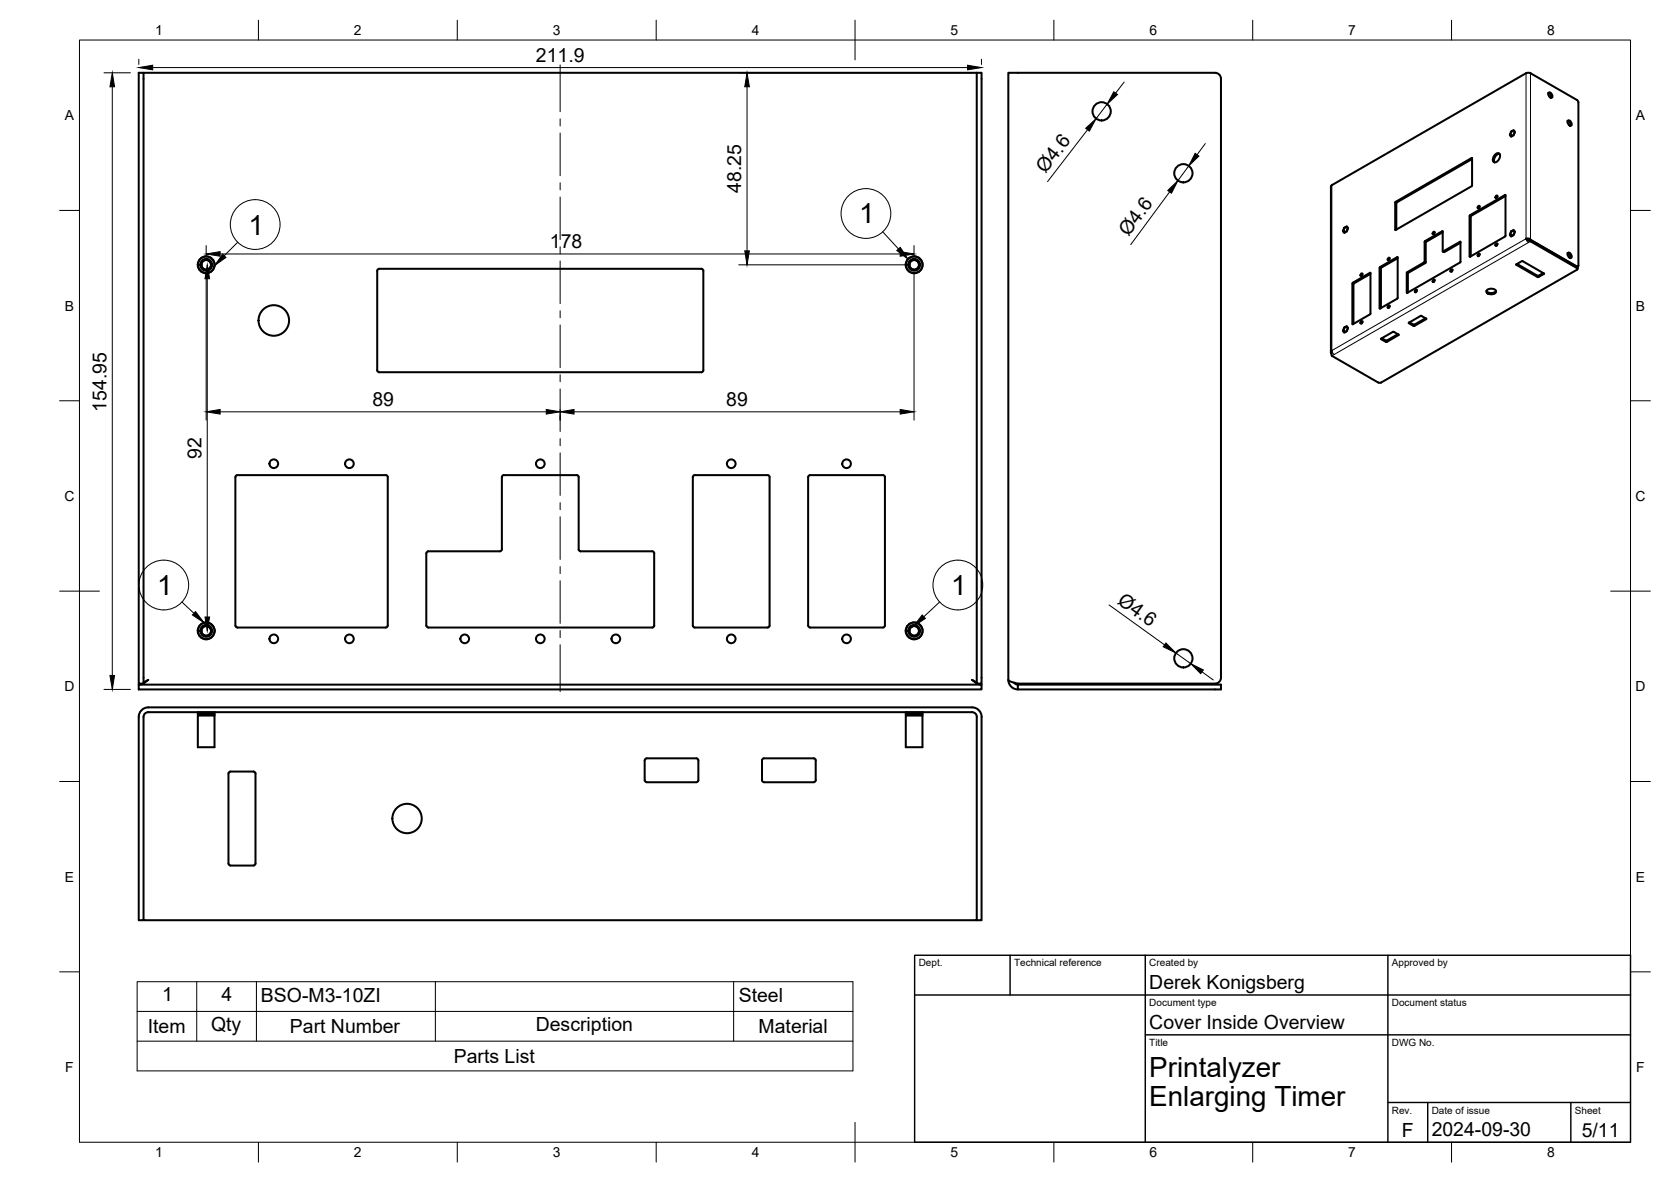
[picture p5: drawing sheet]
<svg xmlns="http://www.w3.org/2000/svg" width="420mm" height="297mm" viewBox="0 0 420 297" stroke-linecap="round" stroke-linejoin="round" font-family="sans-serif">
<!-- layer: Visible -->
<g fill="none" stroke="#000" stroke-width=".51">
<path d="M34.9 18.3h1.2v153.5h-1.2zM36.1 18.3h209.5M245.6 18.3h1.2v153.5h-1.2zM253.5 18.3h52a1.49 1.49 0 0 1 1.5 1.5v150.5a1.49 1.49 0 0 1-1.5 1.5h-49.6a4.3 4.3 0 0 1-2.4-.9zM370.1 40l-19 11.1M376 38.8a.67 .67 0 0 1 1.1 0 1.56 1.56 0 0 1-1.5 2 1.43 1.43 0 0 1 .4-2zM377 38.6a1.62 1.62 0 0 0-1.2 2.2M379.9 33.1l.7-.4 .3 .5-.3 .8-.7 .4-.3-.5zM380.1 33.1l.4-.2a.71 .71 0 0 1 .1 .8 .71 .71 0 0 1-.7 .4l-.1-.5zM389.3 23.4l.6 .4 .1 .8M389.3 23.3a.79 .79 0 0 1 .9 .4 .79 .79 0 0 1-.1 .9l-.7-.5zM394.1 30.4l.6 .5 .2 .7"/>
<path d="M394.2 30.3a.79 .79 0 0 1 .8 .4 .79 .79 0 0 1-.1 .9l-.6-.5zM334.9 46.5l48.8-28.1 .9-.1 11.9 6.8 .3 .4 .1 41.3-.2 .2h-.2M334.9 46.5l-.2 .3-.1 41.8M338 57.2l.6-.3 .4 .4-.4 .9-.6 .4-.3-.5zM338.1 57.3l.5-.2a.71 .71 0 0 1 .1 .8 .71 .71 0 0 1-.8 .3v-.5zM351.1 51.1v6.6M360.3 58.4l.3-.2 .1 .2-.4 .5-.1-.2zM360.7 58.4l-.2 .5M362.8 58.4l-4.2 2.4M369.5 54.3v10.1M369.5 54.3l9-5.3v10.3M370 46.8l.1-7.1-19.2 11v7.1l19.1-11"/>
<path d="M371.7 51.9l.2-.2 .2 .2-.4 .5-.2-.2zM372 51.9l-.2 .4M376.1 49.3l.3-.2 .1 .2-.4 .5-.1-.2zM376.5 49.3l-.2 .5M378.5 59.2l-9 5.2M378.5 49.3l-8.7 5v10.1M379.9 58.2l.7-.4 .3 .4-.3 .9-.7 .4-.3-.5zM380.1 58.2l.4-.2a.71 .71 0 0 1 .1 .8 .71 .71 0 0 1-.7 .3l-.1-.5zM383.7 60l1.1 .6M383.7 60l1.1 .3M383.7 60h.6l.5 .2M94.9 67.8l.4-.3 81.3 .1 .2 .5v25.2l-.4 .2h-81.3l-.3-.4z"/>
<path d="M340 71.3v10.1M340.1 71.2l4.5-2.7v10.3M342.2 68.8l.3-.1 .1 .2-.4 .5-.1-.2zM342.6 68.9l-.3 .4M344.6 78.8l-4.5 2.6M344.6 68.8l-4.2 2.5-.1 10.1M346.9 67.3v10.2M346.9 67.3l4.5-2.7v10.4l-4.4 2.5M346.9 77.5h.1M347.2 67.4v10.1M349 76.9l.3-.2 .1 .2-.4 .5-.1-.2zM349 64.9l.3-.2 .1 .2-.4 .5-.1-.2z"/>
<path d="M349.4 76.9l-.2 .5M349.4 64.9l-.2 .5M351.4 64.9l-4.2 2.6M354 68.8v4.7M354.1 68.6l-.1 .1M355.9 72.9l.2-.1 .2 .2-.4 .5-.2-.2zM356.3 73l-.3 .4M358.4 80l-2.7 1.6-1.3-.6M358.5 61v4.9M358.5 65.9l-4.4 2.6M358.6 60.7l-.1 .2M360.3 70.4l.3-.2 .1 .2-.4 .5-.1-.2z"/>
<path d="M360.7 70.4l-.2 .4M362.8 63.2l.4 .1M362.9 63.2l-.2-5.1-4.5 2.6-.1 5.2M364.8 67.8l.3-.2 .1 .2-.4 .5-.1-.2zM365.2 67.8l-.2 .5M367.1 60.8l-4.2 2.4M367.1 60.7l.1 .1M367.2 60.8l-.1 5.2-13.3 7.6v-5.1l4.3-2.6M367.2 61l-4 2.4M371.7 63.9l.2-.2 .2 .2-.4 .5-.2-.2zM372 63.9l-.2 .4M373.8 73.1a1.6 1.6 0 0 0 2.4 0"/>
<path d="M373.8 73a1.53 1.53 0 0 1 2.4 .3 1.43 1.43 0 0 1-2.5 0zM376.1 61.3l.3-.2 .1 .2-.4 .5-.1-.2zM376.5 61.3l-.2 .4M381.3 66.4l1.5-.8 5.5 3.2-1.5 .8M381.3 66.6l5.3 3M381.3 66.4v.1M381.4 66.3l5.2 3M384 60.2l.4 .1M384.7 60.3l.1-.1 11.7 6.8M384.8 60.3l11.9 6.9M384.8 60.3v.3l11.7 6.8 .2 .2-49.4 28.5M386.6 69.3h.2"/>
<path d="M386.6 69.6h.2M388 68.6l-1.2 .7M394.1 63.6l.6 .5 .2 .8M394.2 63.6a.79 .79 0 0 1 .8 .3 .79 .79 0 0 1-.1 1l-.6-.5zM396.7 67.3v.3M396.8 67l-.2 .1M334.8 88.9l-.2-.4 .3-.4v1.3l11.7 6.7M338 82.3l.6-.4 .4 .5-.4 .9-.6 .3-.3-.5zM338.1 82.4l.5-.3a.71 .71 0 0 1 .1 .9 .71 .71 0 0 1-.8 .3v-.5zM342.2 80.8l.3-.1 .1 .2-.4 .4-.1-.2zM342.6 80.9l-.3 .4M346.6 96.1h.7"/>
<path d="M348.5 85.9h.2M350.2 83.4l-2.9 1.7 1.2 .8M350.2 83.4l1.4 .7M351.5 84l-2.8 1.6-1.2-.6M351.6 84.2l-2.9 1.7M351.7 84.1v.1M354.2 81.1l3.1-1.7 1.3 .7-3.1 1.8-1.3-.7M354.2 81.1v.1M59.2 119.9v37.3M59.7 119.4h37.3M59.7 119.4l-.3 .1-.2 .4M97 119.4l.2 .1 .3 .4-.1 37.6-.4 .2h-37.3l-.4-.2-.1-.3"/>
<path d="M126.7 119.4h18.3M126.7 119.4l-.4 .2-.1 .3v18.1l-.3 .5h-.2M145 119.4l.3 .1 .2 .4v18.2l.2 .4h.3M174.7 119.4h18.3M174.7 119.4l-.4 .2-.1 .3v37.3l.1 .3 .4 .2h18.3l.4-.2 .1-37.6-.2-.4-.3-.1M203.7 119.4h18.3M203.7 119.4l-.2 .1-.3 .4v37.3l.1 .3 .4 .2h18.3l.4-.2 .1-37.6-.1-.3-.4-.2M107.2 139.1v18.1M125.7 138.5h-18l-.4 .3-.1 .2M146 138.5h18l.4 .3 .1 18.4-.2 .4-56.6 .1-.4-.2-.1-.3M34.9 172h211.9v1.3h-211.9zM35.9 171.8l-1 .2"/>
<path d="M36.1 171.7l1.2-.8-1 .6-.2 .3M49.7 179.8h4.2v8h-4.2zM49.7 179.3h4.2v.3h-4.2zM49.7 179h4.2M49.8 179.1v.2M49.8 179.6v.2M53.8 179.1v.2M53.8 179.6v.2M227.8 179.8h4.1v8h-4.1zM227.8 179.3h4.1v.3h-4.1zM227.8 179h4.1M227.9 179.1v.2"/>
<path d="M227.9 179.6v.2M231.8 179.1v.2M231.8 179.6v.2M245.6 171.7l-1.2-.8 .8 .4 .4 .5M245.8 171.8l1 .2M253.5 170.9a2.42 2.42 0 0 0 2.4 2.4M255 171.5l.4 .4 .5 .1M255.9 172h51.1v1.3h-51.1zM57.4 194.4v22.6l.5 .5h5.8l.5-.3v-22.8M57.4 194.4l.1-.3 .4-.2h5.8l.3 .1 .2 .4M175.1 190.6h-12.5h-.2l-.3 .5v5l.3 .4 12.7 .1M175.1 190.6h.3l.2 .5v5l-.2 .4-.3 .1"/>
<path d="M191.7 190.8l.4-.2h12.8l.2 .5-.1 5.2-.4 .3-12.8-.1-.2-.4zM246.8 180.2a2.4 2.4 0 0 0-2.4-2.4h-207.1a2.4 2.4 0 0 0-2.4 2.4v51.1h1.2v-51.1a1.2 1.2 0 0 1 1.2-1.2h207.1a1.17 1.17 0 0 1 1.2 1.2v51.1h1.2v-51.1M36.1 231.2h209.5"/>
<circle cx="277" cy="28" r="2.3"/>
<circle cx="297.6" cy="43.5" r="2.3"/>
<circle cx="51.8" cy="66.5" r="1.2"/>
<circle cx="51.8" cy="66.5" r="1.24"/>
<circle cx="51.8" cy="66.5" r="1.49"/>
<circle cx="51.8" cy="66.5" r="2.11"/>
<circle cx="229.9" cy="66.5" r="1.2"/>
<circle cx="229.9" cy="66.5" r="1.24"/>
<circle cx="229.9" cy="66.5" r="1.49"/>
<circle cx="229.9" cy="66.5" r="2.11"/>
<circle cx="68.8" cy="80.5" r="3.8"/>
<circle cx="68.8" cy="116.5" r="1.09"/>
<circle cx="87.9" cy="116.5" r="1.09"/>
<circle cx="135.9" cy="116.5" r="1.09"/>
<circle cx="183.9" cy="116.5" r="1.09"/>
<circle cx="212.9" cy="116.5" r="1.09"/>
<circle cx="51.8" cy="158.5" r="1.2"/>
<circle cx="51.8" cy="158.5" r="1.24"/>
<circle cx="51.8" cy="158.5" r="1.49"/>
<circle cx="51.8" cy="158.5" r="2.11"/>
<circle cx="229.9" cy="158.5" r="1.2"/>
<circle cx="229.9" cy="158.5" r="1.24"/>
<circle cx="229.9" cy="158.5" r="1.49"/>
<circle cx="229.9" cy="158.5" r="2.11"/>
<circle cx="68.8" cy="160.5" r="1.09"/>
<circle cx="87.9" cy="160.5" r="1.09"/>
<circle cx="116.9" cy="160.5" r="1.09"/>
<circle cx="135.9" cy="160.5" r="1.09"/>
<circle cx="154.8" cy="160.5" r="1.09"/>
<circle cx="183.9" cy="160.5" r="1.09"/>
<circle cx="212.9" cy="160.5" r="1.09"/>
<circle cx="297.6" cy="165.4" r="2.3"/>
<circle cx="102.4" cy="205.7" r="3.7"/>
</g>
<!-- layer: Visible Narrow -->
<g fill="none" stroke="#000" stroke-width=".25">
<path d="M383.7 18.4v41.6l-48.8 28.1v-41.6M384.8 18.4v41.8M370 39.7l.1 .1M350.8 50.9l.3 .2M350.8 57.7l.1 .1M350.9 50.7l.3 .2M362.6 58.1l.2 .1M369.5 54.3l.3 .1M369.6 54.1l.3 .1M378.4 49l.1 .1M383.7 60l.6-.2 .6 .2M383.7 60l.2 .5 .4 .4"/>
<path d="M340 71.3l.3 .1M340.2 71l.2 .2M344.5 68.6h.1M346.9 67.3l.3 .2M346.9 77.5h.1M347 67.1l.3 .2M351.3 64.6l.1 .1M353.7 68.6l.3 .2M353.7 73.5l.1 .1M353.8 68.4l.3 .1M358.1 65.9l.3 .2M358.2 60.8l.3 .2"/>
<path d="M358.2 65.8l.3 .1M358.3 60.6l.3 .2M362.9 63.2l.3 .2M367.1 60.8h.1M369.5 64.4l.1 .1M381.3 66.4v.2M384.8 60.6l-49.9 28.8M386.6 69.3v.3M386.8 69.3v.3M388.2 68.7v.1M396.5 67v.4M396.5 67h.1"/>
<path d="M334.7 88.4l.2-.3 .2 .6 .4 .4M340 81.4l.2 .1M347.3 85.1v.1M348.5 85.6v.3M348.7 85.6v.3M351.6 84.1v.1M354.2 81.1v.1M355.4 81.6v.3M355.6 81.6v.3M358.6 80.1v.1"/>
</g>
<!-- layer: BORDER -->
<g fill="none" stroke="#000" stroke-width=".25">
<path d="M20 10.1h390v276.9h-390zM65 5.1v5M115 5.1v5M165 5.1v5M215 5.1v10M265 5.1v5M315 5.1v5M365 5.1v5M15 52.9h5M410 52.9h5M15 100.7h5M410 100.7h5"/>
<path d="M15 148.6h10M405 148.6h10M15 196.4h5M410 196.4h5M15 244.2h5M410 244.2h5M65 287v5M115 287v5M165 287v5M215 282.1v9.9M265 287v5M315 287v5"/>
<path d="M365 287v5"/>
</g>
<!-- layer: TITLEBLOCK -->
<path d="M230 240.1h180v46.9h-180zM230 250h180M254 240.1v9.9M288 240.1v46.9M349 240.1v46.9M288 260.1h122M349 277.1h61M359 277.1v9.9M395 277.1v9.9" fill="none" stroke="#000" stroke-width=".36"/>
<!-- layer: Parts Lists -->
<path d="M34.5 246.7h180v22.4h-180zM34.5 254.2h180M49.5 246.7v14.9M64.5 246.7v14.9M109.5 246.7v14.9M184.5 246.7v14.9M34.5 261.6h180" fill="none" stroke="#000" stroke-width=".25"/>
<!-- layer: Balloons -->
<g fill="none" stroke="#000" stroke-width=".25">
<circle cx="64.2" cy="56.4" r="6.3"/>
<circle cx="217.7" cy="53.7" r="6.3"/>
<circle cx="41.2" cy="147" r="6.3"/>
<circle cx="240.8" cy="147" r="6.3"/>
</g>
<!-- layer: 0 -->
<path d="M56 63.9l.8 .8-2.9 2.1zM225.5 63l.9-.8 1.9 2.9zM49.2 153.7l2.1 2.8-2.9-2zM231.9 154.5l.8 .9-3 2z" fill="#000" stroke="#000" stroke-width=".25"/>
<path d="M222 58.3l3.9 4.3M59.8 60.9l-3.4 3.4M45.7 151.3l3.1 2.8M236.3 151.3l-4 3.7" fill="none" stroke="#000" stroke-width=".25"/>
<!-- layer: FD_Dimensions -->
<g fill="none" stroke="#000" stroke-width=".25">
<path d="M26.1 18.3h6.7M34.9 14.9v1.3M38.4 17h204.9M185.7 18.3h59M246.8 14.9v1.3M28.2 21.8v147.9M187.8 21.8v41.2M273.5 32.6l-10.1 13M278.4 26.2l-2.8 3.6M282.7 20.6l-2.2 2.8M303.1 36.1l-2.1 2.8M294.1 48.2l-9.8 13.3"/>
<path d="M298.9 41.7l-2.7 3.7M51.8 61.7v2.8M51.8 68.7v36.9M52.1 70v85.1M53.9 66.6h.3M55.4 63.8h170.9M185.7 66.6h42M229.8 61.7v2.8M229.8 68.7v36.9M55.4 103.5h82M140.8 102.9v2.7M144.3 103.5h82"/>
<path d="M53.9 158.5h.3M278.9 152l13.9 10.1M26.1 173.3h6.7M295.7 164.1l3.7 2.7M302.2 168.8l2.9 2.1"/>
</g>
<g fill="#000" stroke="#000" stroke-width=".25">
<path d="M34.9 17l3.5-.6v1.2zM243.3 16.4l3.5 .6-3.5 .6zM28.2 18.3l.6 3.5h-1.2zM187.8 18.3l.6 3.5h-1.1zM273 32.2l2.6-2.4-1.7 3.1zM280.1 23.1l.9 .7-2.6 2.4zM300.5 38.5l1 .7-2.6 2.5zM293.6 47.9l2.6-2.5-1.6 3.2zM52.1 66.6l.6 3.4h-1.2zM51.8 63.8l3.6-.6v1.2zM187.3 63h1.1l-.6 3.6zM226.3 63.2l3.5 .6-3.5 .6z"/>
<path d="M51.8 103.5l3.6-.6v1.2zM137.4 102.9l3.4 .6-3.4 .6zM140.8 103.5l3.5-.6v1.2zM226.3 102.9l3.5 .6-3.5 .6zM51.5 155.1h1.2l-.6 3.4zM27.6 169.7h1.2l-.6 3.6zM293.2 161.6l2.5 2.5-3.2-1.6zM299.4 166.8l3.2 1.6-.7 .9z"/>
</g>
<!-- layer: Smart Centers -->
<g fill="none" stroke="#000" stroke-width=".25">
<path d="M140.8 16.3v11.8M140.8 29.9v1.8M140.8 33.4v10.8M140.8 45.9v1.8M140.8 49.5v10.7M140.8 62v1.8M140.8 65.6v10.7M140.8 78.1v1.8M140.8 81.6v10.8M140.8 94.2v1.7M140.8 97.7v10.7M140.8 110.2v1.8"/>
<path d="M140.8 113.8v10.7M140.8 126.3v1.8M140.8 129.9v10.7M140.8 142.4v1.8M140.8 146v10.7M140.8 158.4v1.8M140.8 162v11.8"/>
</g>
<g font-size="7">
<text x="62.5" y="59">1</text>
<text x="216" y="56.2">1</text>
<text x="39.5" y="149.5">1</text>
<text x="239.2" y="149.5">1</text>
<text x="289" y="270.6">Printalyzer</text>
<text x="289" y="278.1">Enlarging Timer</text>
</g>
<g font-size="4.9">
<text x="134.8" y="15.5">211.9</text>
<text x="262.9" y="43.8" transform="rotate(-52 262.9 43.8)">Ø4.6</text>
<text x="186.4" y="48.5" transform="rotate(-90 186.4 48.5)">48.25</text>
<text x="283.8" y="59.6" transform="rotate(-54 283.8 59.6)">Ø4.6</text>
<text x="138.3" y="62.4">178</text>
<text x="26.8" y="103.4" transform="rotate(-90 26.8 103.4)">154.95</text>
<text x="93.6" y="102">89</text>
<text x="182.6" y="102">89</text>
<text x="50.7" y="115.2" transform="rotate(-90 50.7 115.2)">92</text>
<text x="280.7" y="151.5" transform="rotate(36 280.7 151.5)">Ø4.6</text>
<text x="40.8" y="251.6">1</text>
<text x="55.7" y="251.6">4</text>
<text x="65.6" y="251.8">BSO-M3-10ZI</text>
<text x="185.8" y="251.8">Steel</text>
<text x="289" y="248.5">Derek Konigsberg</text>
<text x="37.1" y="259.6">Item</text>
<text x="53.1" y="259.2">Qty</text>
<text x="72.9" y="259.6">Part Number</text>
<text x="134.7" y="259.2">Description</text>
<text x="190.8" y="259.6">Material</text>
<text x="289" y="258.6">Cover Inside Overview</text>
<text x="114.1" y="267.1">Parts List</text>
<text x="352.5" y="285.7">F</text>
<text x="360" y="285.5">2024-09-30</text>
<text x="397.7" y="285.7">5/11</text>
</g>
<g font-size="3.5">
<text x="39" y="8.8">1</text>
<text x="89" y="8.8">2</text>
<text x="139" y="8.8">3</text>
<text x="189" y="8.8">4</text>
<text x="239" y="8.8">5</text>
<text x="289" y="8.8">6</text>
<text x="339" y="8.8">7</text>
<text x="389" y="8.8">8</text>
<text x="16.3" y="30.2">A</text>
<text x="411.3" y="30.2">A</text>
<text x="16.3" y="78">B</text>
<text x="411.3" y="78">B</text>
<text x="16.2" y="125.9">C</text>
<text x="411.2" y="125.9">C</text>
<text x="16.2" y="173.7">D</text>
<text x="411.2" y="173.7">D</text>
<text x="16.3" y="221.6">E</text>
<text x="411.3" y="221.6">E</text>
<text x="16.4" y="269.4">F</text>
<text x="411.4" y="269.4">F</text>
<text x="39" y="290.8">1</text>
<text x="89" y="290.8">2</text>
<text x="139" y="290.8">3</text>
<text x="189" y="290.8">4</text>
<text x="239" y="290.8">5</text>
<text x="289" y="290.8">6</text>
<text x="339" y="290.8">7</text>
<text x="389" y="290.8">8</text>
</g>
<g font-size="2.5">
<text x="231" y="242.9">Dept.</text>
<text x="255" y="242.9">Technical reference</text>
<text x="289" y="242.9">Created by</text>
<text x="350" y="242.9">Approved by</text>
<text x="289" y="252.8">Document type</text>
<text x="350" y="252.8">Document status</text>
<text x="289" y="262.9">Title</text>
<text x="350" y="262.9">DWG No.</text>
<text x="350" y="279.9">Rev.</text>
<text x="360" y="279.9">Date of issue</text>
<text x="396" y="279.9">Sheet</text>
</g>
</svg>
